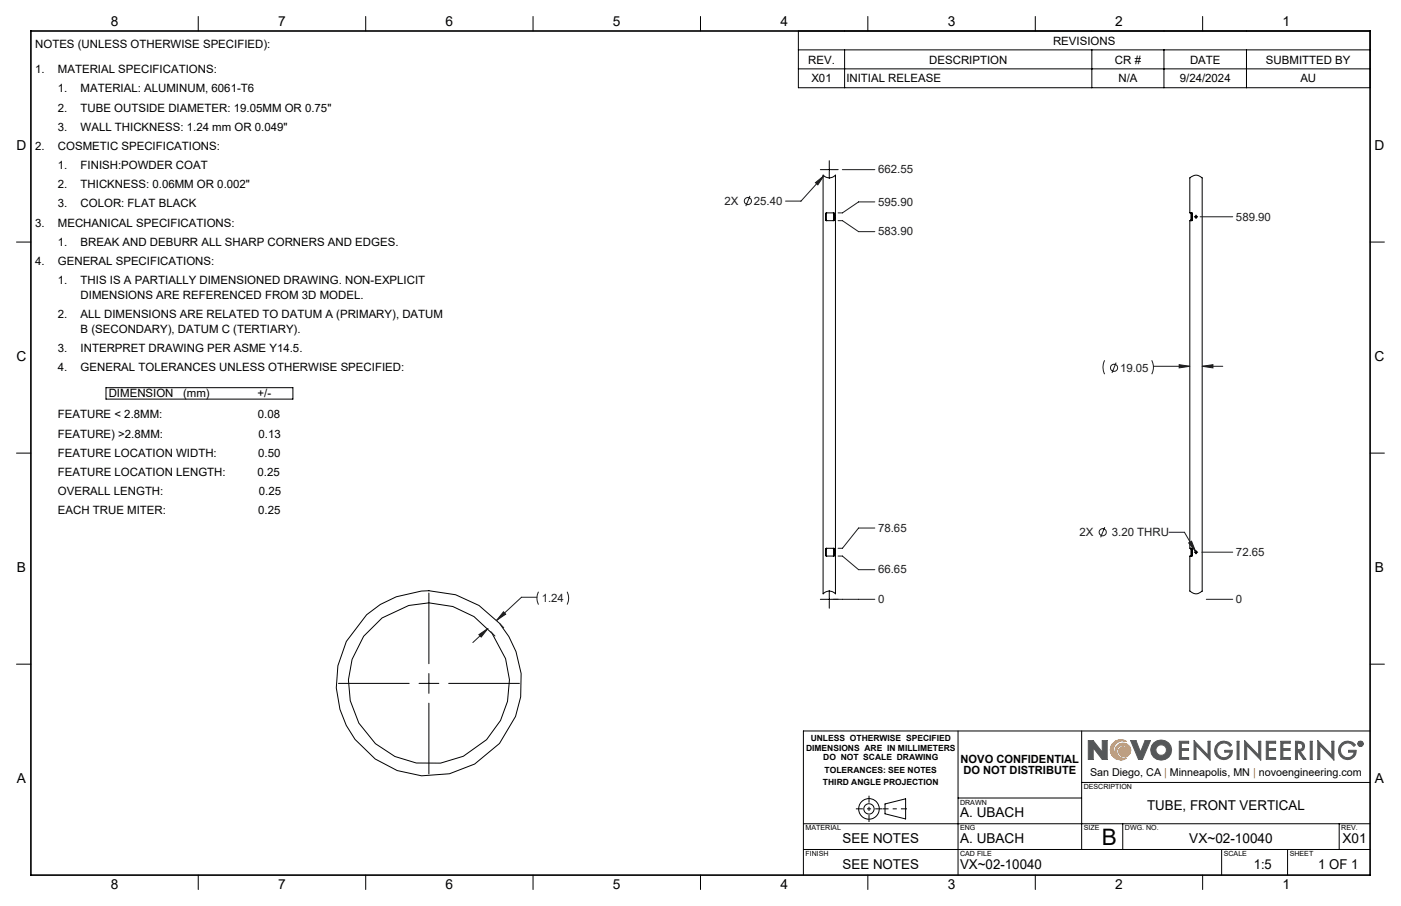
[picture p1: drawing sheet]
<svg xmlns="http://www.w3.org/2000/svg" width="432mm" height="279mm" viewBox="0 0 432 279" stroke-linecap="round" stroke-linejoin="round" font-family="sans-serif">
<g fill="none" stroke="#000" stroke-width=".31">
<path d="M61.1 5.1v4.5M112.7 5.1v4.5M164.3 5.1v4.5M215.9 5.1v4.5M267.5 5.1v4.5M319.1 5.1v4.5M370.7 5.1v4.5M253.7 54v129.1a2.56 2.56 0 0 1 3.8 0v-129.1a2.55 2.55 0 0 1-3.8 0M366.7 54.9a2.56 2.56 0 0 1 3.8 0v127.4a2.58 2.58 0 0 1-3.8 0v-10.8l.8-.1v-2.2l-.8-.1v-101l.8-.2v-2.1l-.8-.1zM5.1 74.6h4.4M254.5 67.8l.1 .3h2.5v-.3M254.5 65.9l.1-.2h2.5v.2"/>
<path d="M254.5 65.9v1.9M254.5 67.8h.1M254.5 65.9h.1M254.6 67.8l.2 .3M254.6 65.9v1.9M254.8 65.7l-.2 .2M256.8 65.7l.2 .2M257 67.8l-.2 .3M257 67.8h.1M257 65.9h.1M257 65.9v1.9M257.1 65.9v1.9"/>
<path d="M367 65.7l.1 .2M367.1 67.8l-.1 .3M367.1 67.8h.2M367.1 65.9h.2M367.1 65.9v1.9M367.2 65.7l.1 .2M367.3 67.8l-.1 .3M367.3 65.9v1.9M422.3 74.6h4.4M5.1 139.7h4.4M422.3 139.7h4.4M254.5 171.3l.1 .2h2.5v-.2"/>
<path d="M254.5 169.3l.1-.2h2.4l.1 .2M254.5 169.3v2M254.5 171.3h.1M254.5 169.3h.1M254.6 171.3l.2 .2M254.6 169.3v2M254.8 169.1l-.2 .2M256.8 169.1l.2 .2M257 171.3l-.2 .2M257 171.3h.1M257 169.3h.1M257 169.3v2"/>
<path d="M257.1 169.3v2M367 169.1l.1 .2M367.1 171.3l-.1 .2M367.1 171.3h.2M367.1 169.3h.2M367.1 169.3v2M367.2 169.1l.1 .2M367.3 171.3l-.1 .2M367.3 169.3v2M5.1 204.8h4.4M422.3 204.8h4.4M295.3 225.4v44.5"/>
<path d="M333.4 225.4v36.6M422.3 225.4h-174.7v44.5M247.6 254h174.7M272.8 247.9l6.3-1.6v6.3l-6.3-1.6zM295.3 246.1h38.1M333.4 241.3h88.9M346 254v8M412.7 254v8M61.1 269.9v4.4M112.7 269.9v4.4M164.3 269.9v4.4M215.9 269.9v4.4"/>
<path d="M247.6 262h174.7M267.5 269.9v4.4M319.1 269.9v4.4M370.7 269.9v4.4M376.5 262v7.9M396.8 262v7.9"/>
<circle cx="368.6" cy="66.8" r=".32"/>
<circle cx="368.6" cy="170.3" r=".31"/>
<circle cx="132.2" cy="210.8" r="28.6"/>
<circle cx="132.2" cy="210.8" r="24.8"/>
<circle cx="267.8" cy="249.5" r="1.59"/>
<circle cx="267.8" cy="249.5" r="3.2"/>
</g>
<path d="M342.7 229.6a3.1 3.1 0 0 1 4.5-.9 2.82 2.82 0 0 0-3.9 1.7 2.82 2.82 0 0 0 2.3 3.6 2.45 2.45 0 0 1-1.1-4.2 2.45 2.45 0 0 1 4 1.5 1.88 1.88 0 0 1-1.9 2.1 1.88 1.88 0 0 1-1.8-2.2l.6-.7a1.82 1.82 0 0 1 2.4 1.5 1.89 1.89 0 0 0-2.6-2 1.89 1.89 0 0 0-.3 3.3l1.5 .6 .8-.1a3.2 3.2 0 0 1-4-.2 3.2 3.2 0 0 1-.5-4z" fill="none" stroke="#f78d2a" stroke-width=".31"/>
<g fill="none" stroke="#555759" stroke-width=".31">
<path d="M336.9 230.6v3.6h-1.5v-5.8h1.5l2.8 3.6M336.9 230.6h.1M337 230.6l2.7 3.6h1.5v-5.8h-1.5v3.6M339.7 232h.1M348.5 228.4h1.6l1.4 3.6 1.4-3.6h1.7l-2.5 5.8h-1.2zM363.5 228.6h2.9v.6h-2.3v1.7h2.2v.5h-2.2v2.2h2.3v.6h-2.9zM368 228.4l4.3 4.5v-4.3h.7v5.8l-4.4-4.5v4.3h-.6zM375.4 229.2a2.89 2.89 0 0 1 4.2 .5l-.5 .5a2.26 2.26 0 0 0-3.2-.7 2.26 2.26 0 0 0-.5 3.2 2.26 2.26 0 0 0 3.3 .4l.5-1.1h-1.7v-.6h2.3a2.78 2.78 0 0 1-4 2.5 2.78 2.78 0 0 1-.4-4.7zM381.3 228.6h.6v5.6h-.6zM383.6 228.4l4.3 4.5v-4.3h.7v5.8l-4.4-4.5v4.3h-.6zM390.3 228.6h2.9v.6h-2.3v1.7h2.2v.5h-2.2v2.2h2.3v.6h-2.9zM394.8 228.6h2.9v.6h-2.3v1.7h2.2v.5h-2.2v2.2h2.3v.6h-2.9z"/>
<path d="M399.3 228.6a2.74 2.74 0 0 1 2.6 .8l.2 .8-.3 .9-1.1 .6 1.8 2.5h-.8l-1.7-2.5h-.1v2.5h-.6zM399.9 229.2l1.1 .1a1.02 1.02 0 0 1 0 1.7l-1.1 .2zM403.8 228.6h.6v5.6h-.6zM406.2 228.4l4.3 4.5v-4.3h.6v5.8l-4.3-4.5v4.3h-.6zM413.6 229.2a2.89 2.89 0 0 1 4.2 .5l-.5 .5a2.25 2.25 0 0 0-3.3-.7 2.25 2.25 0 0 0-.2 3.4 2.25 2.25 0 0 0 3.4-.3l.1-.6h-1.6v-.6h2.3a2.79 2.79 0 0 1-4 2.5 2.79 2.79 0 0 1-.4-4.7zM419 228.9l.6 .1-.1 .4 .2 .4-.4-.4-.3 .4zM419.2 229l.3 .2-.3 .1z"/>
<circle cx="357.9" cy="231.3" r="1.64"/>
<circle cx="357.9" cy="231.3" r="3.2"/>
<circle cx="419.3" cy="229.4" r=".85"/>
<circle cx="419.3" cy="229.4" r=".71"/>
</g>
<path d="M279.5 249.4h-7.5" fill="none" stroke="#000" stroke-width=".31" stroke-dasharray="15.2 1.3 1.3 1.3" stroke-dashoffset="13.4" stroke-linecap="butt"/>
<path d="M263.8 249.4h8.1M267.8 245.4v8.1" fill="none" stroke="#000" stroke-width=".31" stroke-dasharray="15.2 1.3 1.3 1.3" stroke-dashoffset="13.1" stroke-linecap="butt"/>
<path d="M9.5 9.6h412.8v260.3h-412.8z" fill="none" stroke="#000" stroke-width=".5"/>
<path d="M343 229.1a3.2 3.2 0 0 1 4.2-.4 2.82 2.82 0 0 0-3.9 1.7 2.82 2.82 0 0 0 2.3 3.6 2.43 2.43 0 0 1-1.9-2.8 2.43 2.43 0 0 1 2.7-2 2.43 2.43 0 0 1 2.1 2.7 1.82 1.82 0 0 1-2.5 1.5 1.82 1.82 0 0 1-.9-2.7 1.73 1.73 0 0 1 2.7 1.3 1.9 1.9 0 0 0-2.6-2 1.9 1.9 0 0 0-.3 3.3l.8 .5h1.5a3.2 3.2 0 0 1-4.2-.4 3.2 3.2 0 0 1 0-4.3z" fill-rule="evenodd" fill="#f78d2a"/>
<path d="M335.4 228.4v5.8h1.5v-3.6l2.8 3.6h1.5v-5.8h-1.5v3.6l-2.8-3.6zM348.5 228.4l2.4 5.8h1.2l2.5-5.8h-1.7l-1.4 3.6-1.4-3.6zM355.6 229.1a3.1 3.1 0 0 0 .2 4.6 3.1 3.1 0 0 0 4.6-.6 3.1 3.1 0 0 0-1-4.5l-1.8-.4-1 .3zM356.2 231.3a1.65 1.65 0 0 1 3.3 0 1.65 1.65 0 0 1-3.3 0zM363.5 228.6v5.6h2.9v-.6h-2.3v-2.2h2.2v-.5h-2.2v-1.7h2.3v-.6zM368 228.4v5.8h.6v-4.3l4.4 4.5v-5.8h-.7v4.3zM375.2 229.3a2.79 2.79 0 0 0 .7 4.7 2.79 2.79 0 0 0 3.9-2.6h-2.3v.6h1.7a2.16 2.16 0 0 1-3 1.4 2.16 2.16 0 0 1-.9-3.2 2.22 2.22 0 0 1 3.8 0l.5-.5a2.92 2.92 0 0 0-4.4-.4zM381.3 228.6v5.6h.6v-5.6zM383.6 228.4v5.8h.6v-4.3l4.4 4.5v-5.8h-.7v4.3zM390.3 228.6v5.6h2.9v-.6h-2.3v-2.2h2.2v-.5h-2.2v-1.7h2.3v-.6zM394.8 228.6v5.6h2.9v-.6h-2.3v-2.2h2.2v-.5h-2.2v-1.7h2.3v-.6zM399.3 228.6v5.6h.6v-2.5l1.8 2.5h.8l-1.8-2.5 1.1-.6 .3-1.3a1.6 1.6 0 0 0-2.1-1.2zM399.9 229.2l1.3 .3 .3 .4-.3 1-1.3 .3zM403.8 228.6v5.6h.6v-5.6zM406.2 228.4v5.8h.6v-4.3l4.3 4.5v-5.8h-.6v4.3zM413.3 229.4a2.79 2.79 0 0 0 .9 4.6 2.79 2.79 0 0 0 3.8-2.6h-2.3v.6h1.6a2.18 2.18 0 0 1-3.2 1.3 2.18 2.18 0 0 1-.4-3.5 2.22 2.22 0 0 1 3.6 .4l.5-.5a2.89 2.89 0 0 0-4.5-.3zM419 228.9v.9h.2v-.4l.5 .4-.2-.4 .2-.4zM419.2 229l.3 .2-.3 .1zM418.5 229.4a.85 .85 0 0 0 1.7 0 .85 .85 0 0 0-1.7 0zM418.6 229.4a.71 .71 0 0 1 1.4 0 .71 .71 0 0 1-1.4 0z" fill-rule="evenodd" fill="#555759"/>
<g fill="none" stroke="#191924" stroke-width=".31">
<path d="M251.3 56.3l2.6-2.1-1.8 2.8zM253.9 54.2l-7 7.8h-4.8M259.6 52.3h10M231.1 60.4l-1.2 3.2M258.3 68.1h1.3l5 3.3h5M269.6 62.3h-5l-5 3.4h-1.3M369.9 66.9h10M340.5 111.1l-.6 2.1 .6 2.2M344 111.8l-1.3 3.2M355 111.1l.5 1.8v1l-.5 1.5M355.5 113h11.2M363.4 112.5l3.3 .5-3.3 .5z"/>
<path d="M370.5 113l3.3-.5v1zM370.5 113h6.4M258.3 171.5h1.3l5 4.2h5M269.6 162.8h-5l-5 6.3h-1.3M340.5 162.6l-1.3 3.1M360.3 164.1h4.8l3.4 5.9M366.4 167.4l.8-.5 1.3 3.1zM370.4 170.3h9.5M147.6 195.7l2.8-1.9-2.1 2.7zM150.4 193.8l-4.7 4.4M151.2 194.8l1.3 1.3M154 192.2l1.3 1.4"/>
<path d="M155.2 188.7l.7 .7-2.8 1.9zM165.5 184.2h-4.8l-7.6 7.1M166 182.5l-.5 1.8 .5 2.1M174.8 182.5l.5 1.8-.5 2.1M256.9 184.8h12.7M371.8 184.8h8.1"/>
<circle cx="230.5" cy="62" r="1.09"/>
<circle cx="343.3" cy="113.4" r="1.1"/>
<circle cx="339.9" cy="164.1" r="1.09"/>
</g>
<g fill="none" stroke="#000" stroke-width=".31">
<path d="M246.1 9.6h176.2v17.5h-176.2zM246.1 15.4h176.2M260.3 15.4v11.7M336.5 15.4v11.7M358.7 15.4v11.7M384.2 15.4v11.7M246.1 21.2h176.2M252.8 52.3h2.4M255.4 52.3h.4M255.6 49.6v2.3M255.6 52.1v.4M255.6 52.7v2.4"/>
<path d="M256 52.3h2.3M368.1 66.9h.1M368.4 66.9h.4M368.6 66.3v.1M368.6 66.6v.5M368.6 67.2v.2M369 66.9h.1M32.7 119.6h57.6v3.5h-57.6zM368.1 170.3h.1M368.4 170.3h.4M368.6 169.8v.1M368.6 170.1v.4"/>
<path d="M368.6 170.7v.1M369 170.3h.1M132.2 182.9v21.8M252.8 184.8h2.4M255.4 184.8h.4M255.6 182.1v2.3M255.6 184.6v.4M255.6 185.2v2.4M256 184.8h2.3M104.3 210.7h21.8M129.2 210.7h6.1M132.2 207.7v6.1"/>
<path d="M132.2 216.9v21.8M138.3 210.7h21.8"/>
</g>
<path d="M251.3 56.3l.8 .7 1.8-2.8zM363.4 112.5l3.3 .5-3.3 .5zM370.5 113l3.3-.5v1zM366.4 167.4l2.1 2.6-1.3-3.1zM147.6 195.7l2.8-1.9-2.1 2.7zM155.2 188.7l.7 .7-2.8 1.9z" fill="#191924"/>
<text font-size="7" x="339.5" y="260.5">B</text>
<g font-size="4.2">
<text x="34.1" y="8.1">8</text>
<text x="85.7" y="8.1">7</text>
<text x="137.3" y="8.1">6</text>
<text x="188.9" y="8.1">5</text>
<text x="240.5" y="8.1">4</text>
<text x="292.1" y="8.1">3</text>
<text x="343.7" y="8.1">2</text>
<text x="395.3" y="8.1">1</text>
<text x="5.1" y="46.4">D</text>
<text x="423.7" y="46.4">D</text>
<text x="5.1" y="111.4">C</text>
<text x="423.7" y="111.4">C</text>
<text x="5.2" y="176.5">B</text>
<text x="423.8" y="176.5">B</text>
<text x="5.2" y="241.6">A</text>
<text x="423.8" y="241.6">A</text>
<text x="353.5" y="249.9">TUBE, FRONT VERTICAL</text>
<text x="295.9" y="252">A. UBACH</text>
<text x="259.7" y="260">SEE NOTES</text>
<text x="295.9" y="260">A. UBACH</text>
<text x="366.5" y="260">VX~02-10040</text>
<text x="413.8" y="260">X01</text>
<text x="259.7" y="267.9">SEE NOTES</text>
<text x="295.9" y="267.9">VX~02-10040</text>
<text x="386.5" y="267.9">1:5</text>
<text x="406.3" y="267.9">1 OF 1</text>
<text x="34.1" y="274.2">8</text>
<text x="85.7" y="274.2">7</text>
<text x="137.3" y="274.2">6</text>
<text x="188.9" y="274.2">5</text>
<text x="240.5" y="274.2">4</text>
<text x="292.1" y="274.2">3</text>
<text x="343.7" y="274.2">2</text>
<text x="395.3" y="274.2">1</text>
</g>
<g font-size="3.5">
<text x="10.8" y="14.7">NOTES (UNLESS OTHERWISE SPECIFIED):</text>
<text x="324.6" y="13.8">REVISIONS</text>
<text x="10.8" y="22.6">1.</text>
<text x="17.8" y="22.6">MATERIAL SPECIFICATIONS:</text>
<text x="249.1" y="19.6">REV.</text>
<text x="286.4" y="19.6">DESCRIPTION</text>
<text x="343.6" y="19.6">CR #</text>
<text x="366.8" y="19.6">DATE</text>
<text x="390.2" y="19.6">SUBMITTED BY</text>
<text x="17.8" y="28.5">1.</text>
<text x="24.8" y="28.5">MATERIAL: ALUMINUM, 6061-T6</text>
<text x="250.1" y="25.4">X01</text>
<text x="260.8" y="25.4">INITIAL RELEASE</text>
<text x="344.7" y="25.4">N/A</text>
<text x="363.6" y="25.4">9/24/2024</text>
<text x="400.8" y="25.4">AU</text>
<text x="17.8" y="34.4">2.</text>
<text x="24.8" y="34.4">TUBE OUTSIDE DIAMETER: 19.05MM OR 0.75&quot;</text>
<text x="17.8" y="40.3">3.</text>
<text x="24.8" y="40.3">WALL THICKNESS: 1.24 mm OR 0.049&quot;</text>
<text x="10.8" y="46.2">2.</text>
<text x="17.8" y="46.2">COSMETIC SPECIFICATIONS:</text>
<text x="17.8" y="52.1">1.</text>
<text x="24.8" y="52.1">FINISH:POWDER COAT</text>
<text x="17.8" y="58">2.</text>
<text x="24.8" y="58">THICKNESS: 0.06MM OR 0.002&quot;</text>
<text x="17.8" y="64">3.</text>
<text x="24.8" y="64">COLOR: FLAT BLACK</text>
<text x="10.8" y="69.9">3.</text>
<text x="17.8" y="69.9">MECHANICAL SPECIFICATIONS:</text>
<text x="17.8" y="75.8">1.</text>
<text x="24.8" y="75.8">BREAK AND DEBURR ALL SHARP CORNERS AND EDGES.</text>
<text x="10.8" y="81.7">4.</text>
<text x="17.8" y="81.7">GENERAL SPECIFICATIONS:</text>
<text x="17.8" y="87.6">1.</text>
<text x="24.8" y="87.6">THIS IS A PARTIALLY DIMENSIONED DRAWING. NON-EXPLICIT</text>
<text x="24.8" y="92.1">DIMENSIONS ARE REFERENCED FROM 3D MODEL.</text>
<text x="17.8" y="98">2.</text>
<text x="24.8" y="98">ALL DIMENSIONS ARE RELATED TO DATUM A (PRIMARY), DATUM</text>
<text x="24.8" y="102.6">B (SECONDARY), DATUM C (TERTIARY).</text>
<text x="17.8" y="108.5">3.</text>
<text x="24.8" y="108.5">INTERPRET DRAWING PER ASME Y14.5.</text>
<text x="17.8" y="114.4">4.</text>
<text x="24.8" y="114.4">GENERAL TOLERANCES UNLESS OTHERWISE SPECIFIED:</text>
<text x="33.5" y="122.3">DIMENSION</text>
<text x="56.4" y="122.3">(mm)</text>
<text x="79.4" y="122.3">+/-</text>
<text x="17.8" y="129">FEATURE &lt; 2.8MM:</text>
<text x="79.5" y="129">0.08</text>
<text x="17.8" y="134.9">FEATURE) &gt;2.8MM:</text>
<text x="79.7" y="134.9">0.13</text>
<text x="17.8" y="140.8">FEATURE LOCATION WIDTH:</text>
<text x="79.6" y="140.8">0.50</text>
<text x="17.8" y="146.8">FEATURE LOCATION LENGTH:</text>
<text x="79.4" y="146.8">0.25</text>
<text x="17.8" y="152.7">OVERALL LENGTH:</text>
<text x="79.8" y="152.7">0.25</text>
<text x="17.8" y="158.6">EACH TRUE MITER:</text>
<text x="79.6" y="158.6">0.25</text>
<text x="296.1" y="235.2">NOVO CONFIDENTIAL</text>
<text x="296.9" y="238.7">DO NOT DISTRIBUTE</text>
</g>
<g font-size="3.5" fill="#191924">
<text x="270.6" y="53.5">662.55</text>
<text x="223.3" y="63.2">2X</text>
<text x="232.3" y="63.2">25.40</text>
<text x="270.6" y="63.4">595.90</text>
<text x="380.9" y="68">589.90</text>
<text x="270.6" y="72.6">583.90</text>
<text x="345.2" y="114.6">19.05</text>
<text x="270.6" y="164">78.65</text>
<text x="332.7" y="165.3">2X</text>
<text x="342.7" y="165.3">3.20 THRU</text>
<text x="380.9" y="171.5">72.65</text>
<text x="270.6" y="176.8">66.65</text>
<text x="167" y="185.6">1.24</text>
<text x="270.6" y="186">0</text>
<text x="380.9" y="186">0</text>
</g>
<text font-size="3.3" x="336" y="239.4">San Diego, CA | Minneapolis, MN | novoengineering.com</text>
<g font-size="2.6">
<text x="248.4" y="231.5">DIMENSIONS ARE IN MILLIMETERS</text>
<text x="249.9" y="228.6">UNLESS OTHERWISE SPECIFIED</text>
<text x="253.7" y="234.4">DO NOT SCALE DRAWING</text>
<text x="254.2" y="238.5">TOLERANCES: SEE NOTES</text>
<text x="253.7" y="242.1">THIRD ANGLE PROJECTION</text>
</g>
<g font-size="2.2">
<text x="334" y="243.4">DESCRIPTION</text>
<text x="295.9" y="248.2">DRAWN</text>
<text x="248.3" y="256.1">MATERIAL</text>
<text x="295.9" y="256.1">ENG</text>
<text x="334" y="256.1">SIZE</text>
<text x="346.7" y="256.1">DWG. NO.</text>
<text x="413.4" y="256.1">REV.</text>
<text x="248.3" y="264">FINISH</text>
<text x="295.9" y="264">CAD FILE</text>
<text x="377.2" y="264">SCALE</text>
<text x="397.5" y="264">SHEET</text>
</g>
</svg>
